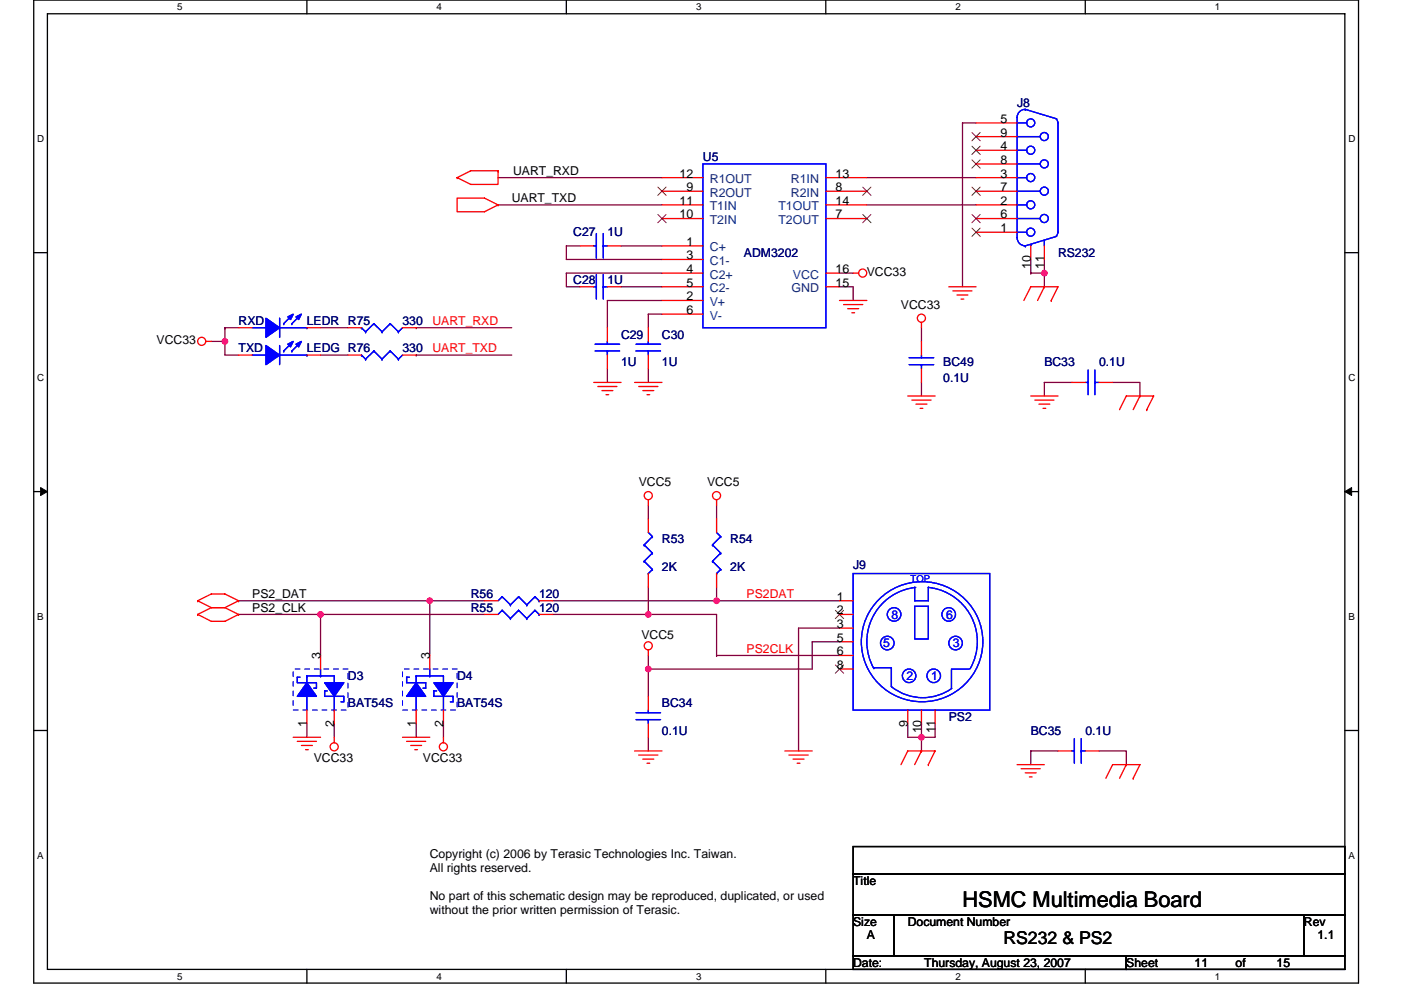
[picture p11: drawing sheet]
<svg xmlns="http://www.w3.org/2000/svg" width="297mm" height="210mm" viewBox="0 0 297 210" stroke-linecap="round" stroke-linejoin="round" font-family="sans-serif">
<path d="M7.2 0h280.8v208.5h-280.8zM10.1 2.9h275v202.7h-275z" fill="none" stroke="#000" stroke-width=".28"/>
<g fill="#fff">
<path d="M37.5 .3h1.2v2.3h-1.2z"/>
<path d="M37.5 205.9h1.2v2.3h-1.2z"/>
</g>
<path d="M65.1 0v2.9M65.1 205.6v2.9" fill="none" stroke="#000" stroke-width=".28"/>
<g fill="#fff">
<path d="M92.6 .3h1.1v2.3h-1.1z"/>
<path d="M92.6 205.9h1.1v2.3h-1.1z"/>
</g>
<path d="M120.1 0v2.9M120.1 205.6v2.9" fill="none" stroke="#000" stroke-width=".28"/>
<g fill="#fff">
<path d="M147.6 .3h1.1v2.3h-1.1z"/>
<path d="M147.6 205.9h1.1v2.3h-1.1z"/>
</g>
<path d="M175.1 0v2.9M175.1 205.6v2.9" fill="none" stroke="#000" stroke-width=".28"/>
<g fill="#fff">
<path d="M202.6 .3h1.1v2.3h-1.1z"/>
<path d="M202.6 205.9h1.1v2.3h-1.1z"/>
</g>
<path d="M230.1 0v2.9M230.1 205.6v2.9" fill="none" stroke="#000" stroke-width=".28"/>
<g fill="#fff">
<path d="M257.6 .3h1.2v2.3h-1.2z"/>
<path d="M257.6 205.9h1.2v2.3h-1.2z"/>
<path d="M7.9 28.3h1.5v2.3h-1.5z"/>
<path d="M285.9 28.3h1.5v2.3h-1.5z"/>
<path d="M7.9 78.9h1.5v2.3h-1.5z"/>
<path d="M285.9 78.9h1.5v2.3h-1.5z"/>
</g>
<path d="M7.2 53.6h2.9M285.1 53.6h2.9" fill="none" stroke="#000" stroke-width=".28"/>
<g fill="#fff">
<path d="M7.9 129.6h1.4v2.3h-1.4z"/>
<path d="M285.9 129.6h1.3v2.3h-1.3z"/>
</g>
<path d="M7.2 104.3h2.9M285.1 104.3h2.9" fill="none" stroke="#000" stroke-width=".28"/>
<path d="M8.6 103.4l1.5 .9-1.5 .8zM285.1 104.3l1.5-.9v1.7z" fill="#000" stroke="#000" stroke-width=".21"/>
<g fill="#fff">
<path d="M7.9 180.3h1.4v2.3h-1.4z"/>
<path d="M285.9 180.3h1.4v2.3h-1.4z"/>
</g>
<path d="M7.2 154.9h2.9M285.1 154.9h2.9M180.9 179.6h104.2v5.7h-104.2zM180.9 185.3h104.2v8.7h-104.2zM180.9 194h8.7v8.7h-8.7zM189.6 194h86.9v8.7h-86.9zM276.5 194h8.6v8.7h-8.6zM180.9 202.7h57.9v2.9h-57.9zM238.8 202.7h46.3v2.9h-46.3z" fill="none" stroke="#000" stroke-width=".28"/>
<g fill="none" stroke="#800040" stroke-width=".28">
<path d="M105.6 37.7h34.8M183.8 37.7h23.1M206.9 26.1h-2.8v34.7M105.6 43.5h34.8M123 52.2h-2.9v2.8h20.3M131.7 52.2h8.7M140.4 57.9h-20.3v2.9h2.9M178 57.9h2.9M183.8 43.5h23.1M218.5 55v2.9M218.5 57.9h.1M218.5 57.9h2.9"/>
<path d="M221.4 55v2.9M221.4 57.9v2.9M44.8 72.4h2.9M47.7 69.5v5.8h2.9M47.7 69.5h2.9M47.7 69.5h.1M47.7 72.4h.1M68 69.5h5.8M68 75.3h5.8M88.2 69.5h.1M88.2 69.5h20.3M88.2 75.3h.1"/>
<path d="M88.2 75.3h20.3M128.8 78.2v2.9M131.7 60.8h8.7M137.5 78.2v2.9M140.4 63.7h-11.6v5.8M140.4 66.6h-2.9v2.9M178 60.8h2.9v2.9M195.4 69.5v2.9M195.4 81.1v2.9M227.2 81.1h-5.8v2.9M235.9 81.1h5.8v2.9M137.5 107.2v2.9"/>
<path d="M151.9 107.2v2.9M50.6 127.4h40.5M50.6 130.3h17.4M68 130.3h.1M68 130.3h34.7M68 130.3v8.7M91.1 127.4h.1M91.1 127.4h11.6M91.1 127.4v11.6M117.2 130.3h20.3M117.2 127.4h34.7M137.5 130.3h14.4v8.7"/>
<path d="M137.5 130.3h.1M137.5 124.5v5.8M137.5 139v2.9M151.9 124.5v2.9M151.9 127.4h.1M151.9 127.4h26.1M151.9 139h.1M151.9 139h26.1M178 133.2h-8.7v26.1M178 136.1h-5.8v5.8h-34.7M65.1 153.5v2.9M70.9 153.5v2.9"/>
<path d="M88.2 153.5v2.9M94 153.5v2.9M137.5 141.9v5.8M137.5 141.9h.1M137.5 156.4v2.9M192.5 153.5v2.9h2.9M195.4 156.4v2.9M195.4 153.5h.1M195.4 153.5v2.9M198.3 153.5v2.9h-2.9M224.3 159.3h-5.8v2.9M233 159.3h5.8v2.9"/>
</g>
<g fill="#f0f" stroke="#f0f" stroke-width=".28">
<circle cx="91.1" cy="127.4" r=".57"/>
<circle cx="67.9" cy="130.3" r=".57"/>
<circle cx="137.5" cy="130.3" r=".57"/>
<circle cx="195.4" cy="156.4" r=".57"/>
<circle cx="151.9" cy="127.4" r=".57"/>
<circle cx="221.4" cy="57.9" r=".57"/>
<circle cx="137.5" cy="141.9" r=".57"/>
<circle cx="47.7" cy="72.4" r=".57"/>
</g>
<g fill="none" stroke="#f00" stroke-width=".28">
<path d="M96.9 37.7h.1M105.6 36.2h-5.8l-2.9 1.5M105.6 36.2v2.9h-5.8l-2.9-1.4M105.6 36.2h.1M140.4 37.7h8.6M175.1 37.7h8.7M206.9 37.7h8.7M206.9 26.1h8.7M206.9 29h8.7M206.9 31.9h8.7M206.9 34.8h8.7M96.9 42h5.8l2.9 1.5-2.9 1.4h-5.8z"/>
<path d="M105.6 43.5h.1M123 52.2h2.9M128.8 52.2h2.9M140.4 52.2h8.6M140.4 40.6h8.6M140.4 43.5h8.6M140.4 46.4h8.6M140.4 55h8.6M140.4 57.9h8.6M175.1 40.6h8.7M175.1 43.5h8.7M175.1 46.4h8.7"/>
<path d="M175.1 57.9h2.9M180.9 57.9h1.2M206.9 40.6h8.7M206.9 43.5h8.7M206.9 46.4h8.7M206.9 49.3h8.7M218.5 52.2v2.8M221.4 52.2v2.8M43.6 72.4h1.2M50.6 69.5h2.9M50.6 75.3h2.9M65.1 69.5h2.9"/>
<path d="M65.1 75.3h2.9M73.8 69.5h2.8M73.8 75.3h2.8M85.3 69.5h2.9M85.3 75.3h2.9M123 60.8h2.9M128.8 60.8h2.9M128.8 69.5v2.9M128.8 75.3v2.9M137.5 69.5v2.9M137.5 75.3v2.9M140.4 60.8h8.6"/>
<path d="M140.4 63.7h8.6M140.4 66.6h8.6M175.1 60.8h2.9M178 63.7h5.8M178.9 64.6h4M179.7 65.5h2.4M180.6 66.3h.6M195.4 68.4v1.1M195.4 72.4v2.9M195.4 78.2v2.9M201.2 60.8h5.7M202 61.7h4.1"/>
<path d="M202.9 62.6h2.3M203.8 63.4h.5M217.1 63.7l1.4-2.9h5.8l-1.4 2.9M221.4 60.8h.1M221.4 60.8l-1.4 2.9M222.9 63.7h.1M125.9 81.1h5.8M126.7 82h4.1M127.6 82.8h2.3M128.5 83.7h.5M134.6 81.1h5.8M135.4 82h4.1"/>
<path d="M136.3 82.8h2.3M137.2 83.7h.5M192.5 84h5.8M193.3 84.9h4.1M194.2 85.7h2.3M195.1 86.6h.6M218.5 84h5.8M219.4 84.9h4.1M220.3 85.7h2.3M221.1 86.6h.6M227.2 81.1h2.9M233 81.1h2.9"/>
<path d="M237.4 86.9l1.4-2.9h5.8l-1.5 2.9M241.7 84h.1M241.7 84l-1.4 2.9M243.1 86.9h.1M137.5 106v1.2M137.5 110.1v2.8M151.9 106v1.2M151.9 110.1v2.8M41.9 127.4l2.9-1.4h2.9l2.9 1.4M41.9 127.4h.1M41.9 130.3h.1M41.9 130.3l2.9 1.5h2.9l2.9-1.5"/>
<path d="M41.9 127.4l2.9 1.5M44.8 128.9h2.9M44.8 128.9l-2.9 1.4M47.7 128.9l2.9 1.4M50.6 127.4h.1M50.6 130.3h.1M50.6 127.4l-2.9 1.5M68 139v2.9M91.1 139v2.9M102.7 127.4h2.9M102.7 130.3h2.9M114.3 127.4h2.9"/>
<path d="M114.3 130.3h2.9M137.5 137.9v1.1M137.5 121.6v2.9M151.9 121.6v2.9M178 127.4h2.9M178 133.2h2.9M178 136.1h2.9M178 139h2.9M178 130.3h2.9M62.2 156.4h5.8M63 157.2h4.1M63.9 158.1h2.3"/>
<path d="M64.8 159h.6M65.1 150.6v2.9M70.9 156.4v1.1M70.9 150.6v2.9M85.3 156.4h5.8M86.2 157.2h4.1M87.1 158.1h2.3M87.9 159h.6M88.2 150.6v2.9M94 156.4v1.1M94 150.6v2.9M134.6 159.3h5.8"/>
<path d="M137.5 147.7v2.9M137.5 153.5v2.9M166.4 159.3h5.8M178 141.9h2.9M192.5 150.6v2.9M195.4 159.3h.1M195.4 159.3l-1.5 2.9M195.4 150.6v2.9M198.3 150.6v2.9M224.3 159.3h2.9M230.1 159.3h2.9M135.4 160.1h4.1"/>
<path d="M136.3 161h2.3M137.2 161.9h.5M167.3 160.1h4M168.1 161h2.4M169 161.9h.6M191 162.2l1.5-2.9h5.8l-1.5 2.9M196.8 162.2h.1M215.6 162.2h5.8M216.5 163h4.1M217.4 163.9h2.3M218.2 164.8h.6M234.5 165.1l1.4-2.9h5.8l-1.4 2.9"/>
<path d="M238.8 162.2h.1M238.8 162.2l-1.4 2.9M240.3 165.1h.1"/>
<circle cx="182.9" cy="57.9" r=".86"/>
<circle cx="42.8" cy="72.4" r=".86"/>
<circle cx="195.4" cy="67.5" r=".86"/>
<circle cx="137.4" cy="105.1" r=".86"/>
<circle cx="151.9" cy="105.1" r=".86"/>
<circle cx="137.4" cy="137" r=".86"/>
<circle cx="70.9" cy="158.4" r=".86"/>
<circle cx="94" cy="158.4" r=".86"/>
</g>
<g fill="none" stroke="#00f" stroke-width=".28">
<path d="M149 34.8h26.1v34.7h-26.1zM215.6 26.1h2.1M215.6 29h5M215.6 31.9h2.1M215.6 34.8h5M215.6 37.7h2.1M217.4 23.2a1.71 1.71 0 0 0-1.8 1.7v25.5a1.73 1.73 0 0 0 1.8 1.7M217.4 23.2h.1M217.4 23.2l6.6 2M224 25.3l.3 .8v23.2l-.3 .7M125.9 52.2h.5M126.4 49.5v5.3"/>
<path d="M126.4 58.2v5.2M127.9 49.5v5.3M127.9 52.2h.1M127.9 58.2v5.2M127.9 52.2h.9M215.6 40.6h5M215.6 43.5h2.1M215.6 46.4h5M215.6 49.3h2.1M217.4 52.2h.1M218.5 51.9h.1M218.5 51.9v.3"/>
<path d="M221.4 51v1.2M224 50.1l-6.6 2.1M53.5 69.5h2.9M53.5 75.3h2.9M59.3 67.5v4M59.3 73.3v4M59.3 69.5h5.8M59.3 75.3h5.8M60.2 68.6h.1M60.2 74.4h.1M61.9 68.6h.1M61.9 74.4h.1"/>
<path d="M61.9 66.9l-1.7 1.7M61.9 72.7l-1.7 1.7M63.6 66.9l-1.7 1.7M63.6 72.7l-1.7 1.7M65.1 69.5h.1M65.1 75.3h.1M76.6 69.5h.1M76.6 75.3h.1M76.6 69.5l.9 .9M76.6 75.3l.9 .9M77.5 70.4h.1M77.5 76.2h.1"/>
<path d="M79.3 68.6h.1M79.3 74.4h.1M79.3 68.6l1.7 1.8M79.3 68.6l-1.8 1.8M79.3 74.4l1.7 1.8M79.3 74.4l-1.8 1.8M81 70.4h.1M81 76.2h.1M82.7 68.6h.1M82.7 74.4h.1M82.7 68.6l1.8 1.8M82.7 68.6l-1.7 1.8"/>
<path d="M82.7 74.4l1.8 1.8M82.7 74.4l-1.7 1.8M84.5 70.4h.1M84.5 76.2h.1M85.3 69.5l-.8 .9M85.3 75.3l-.8 .9M125.9 60.8h.5M126.2 74.4h5.2M126.2 73h5.2M127.9 60.8h.1M127.9 60.8h.9M128.8 72.4v.6"/>
<path d="M128.8 74.4h.1M128.8 74.4v.9M134.8 74.4h5.3M134.8 73h5.3M137.5 72.4v.6M137.5 74.4h.1M137.5 74.4v.9M192.8 77.3h5.2M192.8 75.9h5.2M195.4 75.3v.6M195.4 77.3h.1M195.4 77.3v.9"/>
<path d="M230.7 78.5v5.2M232.2 78.5v5.2M230.1 81.1h.6M232.2 81.1h.1M232.2 81.1h.8M136.6 115.6h.1M136.6 119h.1M136.6 115.6l1.7 1.7M136.6 119l1.7 1.8M137.5 112.9l.8 .9M138.3 113.8h.1M138.3 117.3h.1"/>
<path d="M138.3 113.8l-1.7 1.8M138.3 117.3l-1.7 1.7M151.1 115.6h.1M151.1 119h.1M151.1 115.6l1.7 1.7M151.1 119l1.7 1.8M151.9 112.9l.9 .9M152.8 113.8h.1M152.8 117.3h.1M152.8 113.8l-1.7 1.8M152.8 117.3l-1.7 1.7M106.5 126.6h.1"/>
<path d="M106.5 129.5h.1M106.5 126.6l-.9 .8M106.5 126.6l1.7 1.7M106.5 129.5l-.9 .8M106.5 129.5l1.7 1.7M108.2 128.3h.1M108.2 131.2h.1M110 126.6h.1M110 129.5h.1M110 126.6l-1.8 1.7M110 126.6l1.7 1.7M110 129.5l-1.8 1.7"/>
<path d="M110 129.5l1.7 1.7M111.7 128.3h.1M111.7 131.2h.1M113.4 126.6h.1M113.4 129.5h.1M113.4 126.6l-1.7 1.7M113.4 126.6l.9 .8M113.4 129.5l-1.7 1.7M113.4 129.5l.9 .8M114.3 127.4h.1M114.3 130.3h.1M137.5 121.6h.1"/>
<path d="M138.3 120.8h.1M138.3 120.8l-.8 .8M151.9 121.6h.1M152.8 120.8h.1M152.8 120.8l-.9 .8M180.9 121.6h28.9v29h-28.9zM185.9 127.6a12.8 12.8 0 0 1 19.5 .4 12.8 12.8 0 0 1-3.4 19.1 12.8 12.8 0 0 1-16.4-2.9 12.8 12.8 0 0 1 .3-16.6zM193.9 128.6h2.9v6.9h-2.9zM193.9 124.5v2.9h2.9v-2.9a11.6 11.6 0 0 1 8.9 17.3M194.2 124.6a11.6 11.6 0 0 0-8.9 17.2M195.4 127.4h.1M63.6 143.6h-.6v1.2h4.1v1.2h-.6"/>
<path d="M65.1 147.7v2.9M65.1 143.4h.1M65.1 143.4v1.4M65.1 143.4h5.8v1.4M68 143.4h.1M68 141.9v1.5M69.4 146.5h-.6v1.2h4.1v1.2h-.6M70.9 150.6h.1M70.9 147.7v2.9M86.8 143.6h-.6v1.2h4.1v1.2h-.6M88.2 147.7v2.9M88.2 143.4h.1"/>
<path d="M88.2 143.4v1.4M88.2 143.4h5.8v1.4M91.1 143.4h.1M91.1 141.9v1.5M92.6 146.5h-.6v1.2h4.1v1.2h-.6M94 150.6h.1M94 147.7v2.9M134.8 152.6h5.3M134.8 151.2h5.3M137.5 150.6v.6M137.5 152.6h.1M137.5 152.6v.9"/>
<path d="M185.2 141.6h3.8v4.1M189 145.6a10.6 10.6 0 0 0 12.8 .4M205.5 141.9h-3.8v4.1M227.2 159.3h.6M227.8 156.7v5.2M229.3 156.7v5.2M229.3 159.3h.1M229.3 159.3h.8"/>
<circle cx="218.5" cy="31.9" r=".86"/>
<circle cx="218.5" cy="26.1" r=".86"/>
<circle cx="218.5" cy="37.7" r=".86"/>
<circle cx="221.4" cy="29" r=".86"/>
<circle cx="221.4" cy="34.8" r=".86"/>
<circle cx="218.5" cy="43.4" r=".86"/>
<circle cx="218.5" cy="49.2" r=".86"/>
<circle cx="221.4" cy="46.3" r=".86"/>
<circle cx="221.4" cy="40.5" r=".86"/>
<circle cx="188.1" cy="136.4" r="1.44"/>
<circle cx="189.6" cy="130.3" r="1.44"/>
<circle cx="201.1" cy="130.3" r="1.44"/>
<circle cx="202.6" cy="136.4" r="1.44"/>
<circle cx="192.7" cy="143.3" r="1.44"/>
<circle cx="198" cy="143.3" r="1.44"/>
</g>
<path d="M62.2 141.9h11.6v8.7h-11.6zM85.3 141.9h11.6v8.7h-11.6z" fill="none" stroke="#fff" stroke-width=".21" stroke-dasharray="1 1 1 1 1 1 1 1"/>
<path d="M62.2 141.9h11.6v8.7h-11.6zM85.3 141.9h11.6v8.7h-11.6z" fill="none" stroke="#00f" stroke-width=".21" stroke-dasharray="1 1 1 1 1 1 1 1"/>
<g fill="#00f" stroke="#00f" stroke-width=".28">
<path d="M65.1 144.8l2 2.9h-4.1z"/>
<path d="M68.8 144.8h4.1l-2 2.9z"/>
<path d="M56.4 67.5l2.9 2-2.9 2z"/>
<path d="M62.8 67.2l1.1-.6-.6 1.2z"/>
<path d="M61 67.2l1.2-.6-.6 1.2z"/>
<path d="M56.4 73.3l2.9 2-2.9 2z"/>
<path d="M62.8 73l1.1-.6-.6 1.2z"/>
<path d="M61 73l1.2-.6-.6 1.2z"/>
<path d="M88.2 144.8l2.1 2.9h-4.1z"/>
<path d="M92 144.8h4.1l-2.1 2.9z"/>
</g>
<g fill="none" stroke="#804000" stroke-width=".21">
<path d="M139.5 39.7l1.7 1.7M141.2 39.7l-1.7 1.7M182.9 39.7l1.8 1.7M184.7 39.7l-1.8 1.7M206.1 28.1l1.7 1.8M206.1 31l1.7 1.8M206.1 33.9l1.7 1.8M206.1 39.7l1.7 1.7M207.8 28.1l-1.7 1.8M207.8 31l-1.7 1.8M207.8 33.9l-1.7 1.8M207.8 39.7l-1.7 1.7"/>
<path d="M139.5 45.5l1.7 1.7M141.2 45.5l-1.7 1.7M182.9 45.5l1.8 1.7M184.7 45.5l-1.8 1.7M206.1 45.5l1.7 1.7M206.1 48.4l1.7 1.7M207.8 45.5l-1.7 1.7M207.8 48.4l-1.7 1.7M177.1 129.5l1.8 1.7M178.9 129.5l-1.8 1.7M177.1 141l1.8 1.8M178.9 141l-1.8 1.8"/>
</g>
<text font-size="4.6" x="204.1" y="192.4">HSMC Multimedia Board</text>
<text font-size="3.7" x="212.7" y="200.3">RS232 &amp; PS2</text>
<g font-size="2.6" fill="#000080">
<text x="215.6" y="22.6">J8</text>
<text x="149" y="34.2">U5</text>
<text x="121.5" y="50.1">C27</text>
<text x="128.8" y="50.1">1U</text>
<text x="157.7" y="54.5">ADM3202</text>
<text x="224.3" y="54.5">RS232</text>
<text x="121.5" y="60.3">C28</text>
<text x="128.8" y="60.3">1U</text>
<text x="50.6" y="69">RXD</text>
<text x="65.1" y="69">LEDR R75</text>
<text x="85.3" y="69">330</text>
<text x="131.7" y="71.8">C29</text>
<text x="140.4" y="71.8">C30</text>
<text x="50.6" y="74.7">TXD</text>
<text x="65.1" y="74.7">LEDG R76</text>
<text x="85.3" y="74.7">330</text>
<text x="131.7" y="77.6">1U</text>
<text x="140.4" y="77.6">1U</text>
<text x="200" y="77.6">BC49</text>
<text x="221.4" y="77.6">BC33</text>
<text x="233" y="77.6">0.1U</text>
<text x="200" y="81.1">0.1U</text>
<text x="140.4" y="115.3">R53</text>
<text x="154.8" y="115.3">R54</text>
<text x="140.4" y="121.1">2K</text>
<text x="154.8" y="121.1">2K</text>
<text x="180.9" y="120.8">J9</text>
<text x="99.8" y="126.9">R56</text>
<text x="99.8" y="129.8">R55</text>
<text x="114.3" y="126.9">120</text>
<text x="114.3" y="129.8">120</text>
<text x="73.8" y="144.2">D3</text>
<text x="96.9" y="144.2">D4</text>
<text x="73.8" y="150">BAT54S</text>
<text x="96.9" y="150">BAT54S</text>
<text x="140.4" y="150">BC34</text>
<text x="140.4" y="155.8">0.1U</text>
<text x="201.2" y="152.9">PS2</text>
<text x="218.5" y="155.8">BC35</text>
<text x="230.1" y="155.8">0.1U</text>
</g>
<g font-size="2.6">
<text x="212.2" y="26.1">5</text>
<text x="212.2" y="29">9</text>
<text x="212.2" y="31.9">4</text>
<text x="212.2" y="34.8">8</text>
<text x="108.8" y="37.1">UART_RXD</text>
<text x="144.1" y="37.7">12</text>
<text x="145.5" y="40.5">9</text>
<text x="177.1" y="37.7">13</text>
<text x="177.1" y="40.5">8</text>
<text x="212.2" y="37.7">3</text>
<text x="212.2" y="40.5">7</text>
<text x="108.5" y="42.9">UART_TXD</text>
<text x="144.1" y="43.4">11</text>
<text x="144.1" y="46.3">10</text>
<text x="177.1" y="43.4">14</text>
<text x="177.1" y="46.3">7</text>
<text x="212.2" y="43.4">2</text>
<text x="212.2" y="46.3">6</text>
<text x="145.5" y="52.1">1</text>
<text x="212.2" y="49.2">1</text>
<text x="145.5" y="55">3</text>
<text x="145.5" y="57.9">4</text>
<text x="177.1" y="57.9">16</text>
<text x="183.8" y="58.5">VCC33</text>
<text x="218.5" y="57.1" transform="rotate(-90 218.5 57.1)">10</text>
<text x="221.4" y="57.1" transform="rotate(-90 221.4 57.1)">11</text>
<text x="145.5" y="60.8">5</text>
<text x="145.5" y="63.7">2</text>
<text x="177.1" y="60.8">15</text>
<text x="191" y="65.5">VCC33</text>
<text x="145.5" y="66.6">6</text>
<text x="33.2" y="73">VCC33</text>
<text x="135.4" y="103.1">VCC5</text>
<text x="149.9" y="103.1">VCC5</text>
<text x="53.5" y="126.9">PS2_DAT</text>
<text x="53.5" y="129.8">PS2_CLK</text>
<text x="177.4" y="130.3">2</text>
<text x="177.4" y="127.4">1</text>
<text x="136" y="135.6">VCC5</text>
<text x="177.4" y="133.2">3</text>
<text x="177.4" y="136.1">5</text>
<text x="67.9" y="139.9" transform="rotate(-90 67.9 139.9)">3</text>
<text x="91.1" y="139.9" transform="rotate(-90 91.1 139.9)">3</text>
<text x="177.4" y="139">6</text>
<text x="177.4" y="141.9">8</text>
<text x="65" y="154.1" transform="rotate(-90 65 154.1)">1</text>
<text x="70.8" y="154.1" transform="rotate(-90 70.8 154.1)">2</text>
<text x="88.2" y="154.1" transform="rotate(-90 88.2 154.1)">1</text>
<text x="94" y="154.1" transform="rotate(-90 94 154.1)">2</text>
<text x="192.4" y="154.1" transform="rotate(-90 192.4 154.1)">9</text>
<text x="195.3" y="155.6" transform="rotate(-90 195.3 155.6)">10</text>
<text x="198.2" y="155.6" transform="rotate(-90 198.2 155.6)">11</text>
<text x="66.5" y="161.6">VCC33</text>
<text x="89.7" y="161.6">VCC33</text>
<text x="91.1" y="181.9">Copyright (c) 2006 by Terasic Technologies Inc. Taiwan.</text>
<text x="91.1" y="184.9">All rights reserved.</text>
<text x="91.1" y="190.8">No part of this schematic design may be reproduced, duplicated, or used</text>
<text x="180.9" y="187.7">Title</text>
<text x="91.1" y="193.8">without the prior written permission of Terasic.</text>
<text x="180.9" y="196.4">Size</text>
<text x="192.5" y="196.4">Document Number</text>
<text x="276.5" y="196.4">Rev</text>
<text x="183.8" y="199.3">A</text>
<text x="279.3" y="199.3">1.1</text>
<text x="180.9" y="205">Date:</text>
<text x="196" y="205">Thursday, August 23, 2007</text>
<text x="238.8" y="205">Sheet</text>
<text x="253.3" y="205">11</text>
<text x="262" y="205">of</text>
<text x="270.7" y="205">15</text>
</g>
<g font-size="2.6" fill="#004080">
<text x="150.5" y="38.8">R1OUT</text>
<text x="150.5" y="41.7">R2OUT</text>
<text x="167.7" y="38.8">R1IN</text>
<text x="167.7" y="41.7">R2IN</text>
<text x="150.5" y="44.6">T1IN</text>
<text x="150.5" y="47.5">T2IN</text>
<text x="165" y="44.6">T1OUT</text>
<text x="165" y="47.5">T2OUT</text>
<text x="150.5" y="53.3">C+</text>
<text x="150.5" y="56.2">C1-</text>
<text x="150.5" y="59.1">C2+</text>
<text x="168.1" y="59.1">VCC</text>
<text x="150.5" y="62">C2-</text>
<text x="150.5" y="64.9">V+</text>
<text x="167.8" y="62">GND</text>
<text x="150.5" y="67.8">V-</text>
</g>
<g font-size="2.6" fill="#f00">
<text x="91.7" y="68.9">UART_RXD</text>
<text x="91.7" y="74.7">UART_TXD</text>
<text x="158.3" y="126.9">PS2DAT</text>
<text x="158.3" y="138.5">PS2CLK</text>
</g>
<g font-size="2.6" fill="#00f">
<text x="189" y="131.2">8</text>
<text x="200.6" y="131.2">6</text>
<text x="187.3" y="137.3">5</text>
<text x="202" y="137.3">3</text>
<text x="192.2" y="144.2">2</text>
<text x="197.4" y="144.2">1</text>
</g>
<g font-size="2.1">
<text x="37.5" y="2.2">5</text>
<text x="92.6" y="2.2">4</text>
<text x="147.6" y="2.2">3</text>
<text x="202.6" y="2.2">2</text>
<text x="257.6" y="2.2">1</text>
<text x="7.9" y="30.1">D</text>
<text x="285.9" y="30.1">D</text>
<text x="7.9" y="80.8">C</text>
<text x="285.9" y="80.8">C</text>
<text x="7.9" y="131.4">B</text>
<text x="285.9" y="131.4">B</text>
<text x="7.9" y="182.1">A</text>
<text x="285.9" y="182.1">A</text>
<text x="37.5" y="207.8">5</text>
<text x="92.6" y="207.8">4</text>
<text x="147.6" y="207.8">3</text>
<text x="202.6" y="207.8">2</text>
<text x="257.6" y="207.8">1</text>
</g>
<text font-size="2" fill="#00f" x="193.1" y="123.4">TOP</text>
</svg>
